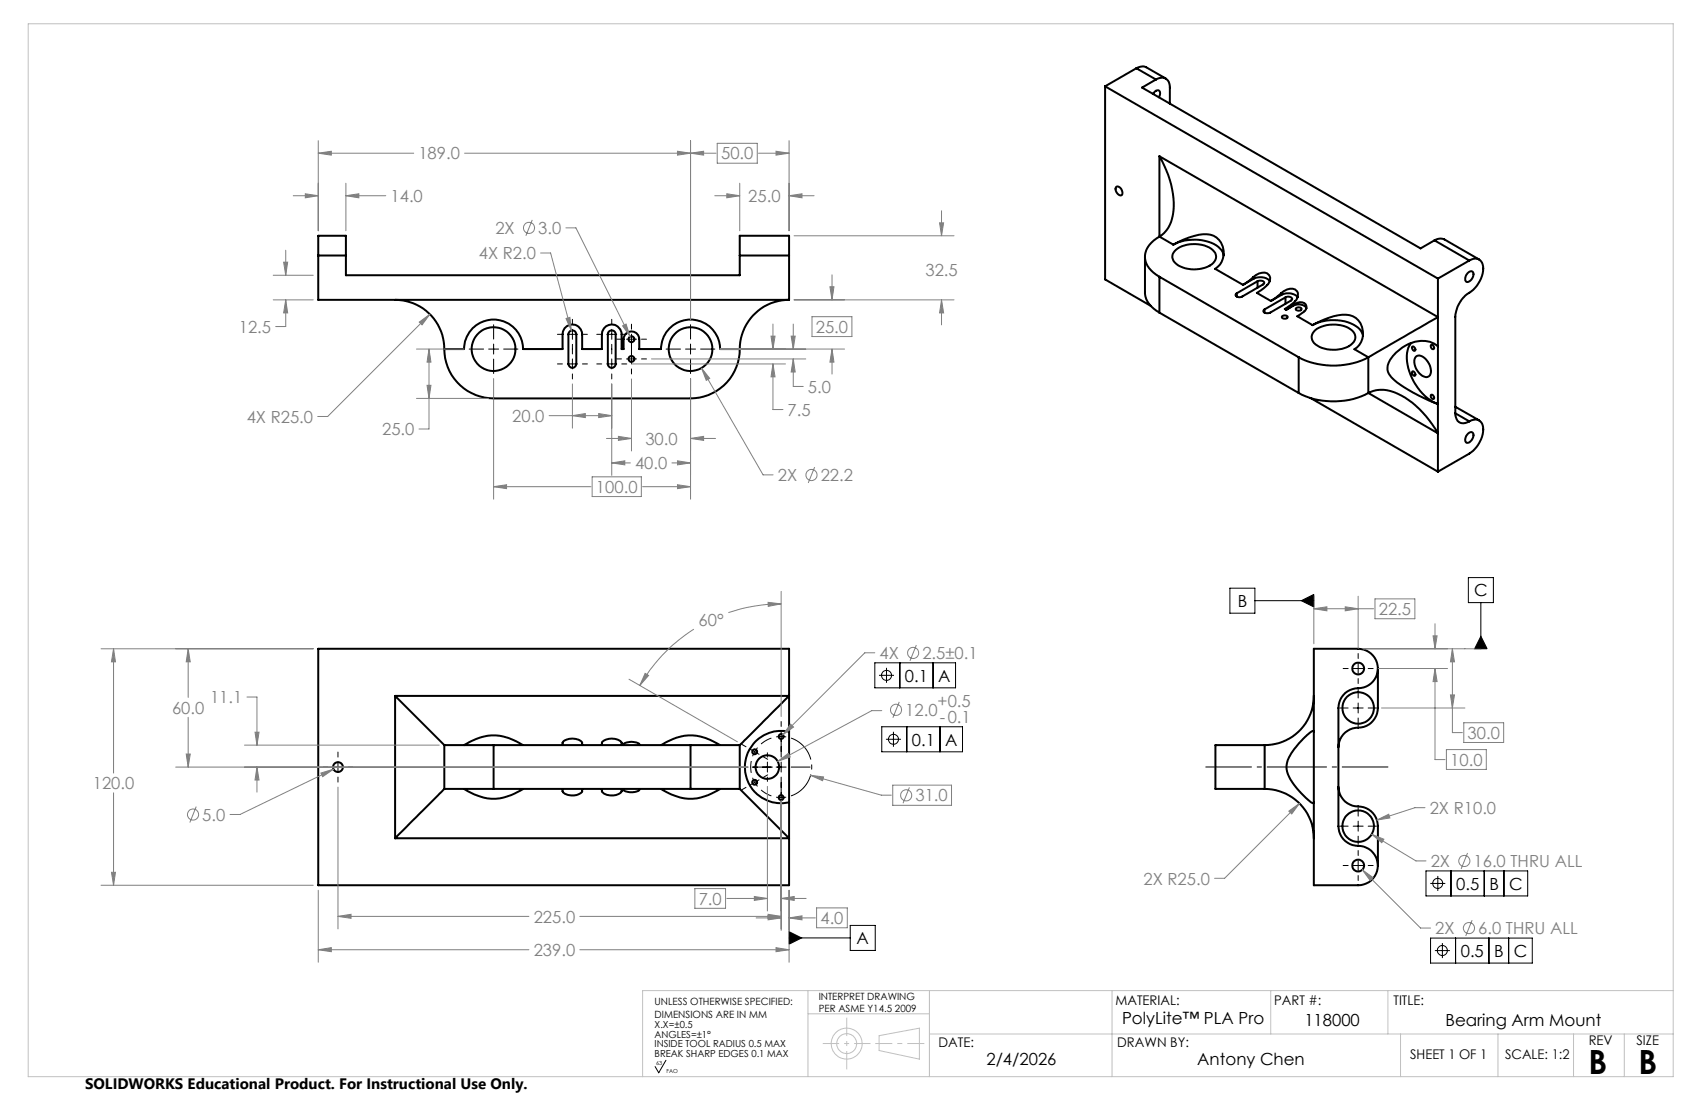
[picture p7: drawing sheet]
<svg xmlns="http://www.w3.org/2000/svg" width="432mm" height="279mm" viewBox="0 0 432 279" stroke-linecap="round" stroke-linejoin="round" font-family="sans-serif">
<g fill="none" stroke="#000" stroke-width=".51">
<path d="M288.5 17.3l1-.4h.9l5.5 3M288.5 17.3l-8 4.6M288.5 17.3l4.9 2.9M280.5 21.9l84.5 48.8M280.5 21.9v49l11.6 6.7M292.7 23.8l.5-.6a.75 .75 0 0 1 1-.2 .75 .75 0 0 1 .3 1l-.3 .7M293.4 20.2a2.17 2.17 0 0 1 2.5-.2 2.17 2.17 0 0 1 1.1 2.2v4.1M293.4 20.2l-3.5 2 70.7 40.8 3.5-2M294.3 39.7a22.4 22.4 0 0 1 3.2 15.8l-.2 .8a7.1 7.1 0 0 1-3 3.7M294.3 39.7l70.7 40.8-17.7 10.2M294.3 39.7v20.3M283.3 47.5a1.26 1.26 0 0 1 1.6 1.5 .63 .63 0 0 1-.5 .7 .63 .63 0 0 1-.7-.5l-.5-.9z"/>
<path d="M80.8 64.8v-5h7v5M80.8 64.8v11.3h119.5M80.8 64.8h7M87.8 64.8v5h100v-5M100.3 76.1a12.5 12.5 0 0 1 12.5 12.5M187.8 64.8v-5h12.5v5M187.8 64.8h12.5M200.3 76.1a12.6 12.6 0 0 0-12.5 12.5M200.3 64.8v11.3M290.7 65.2v9a6 6 0 0 0 3.6 5.1M294.3 60a5.8 5.8 0 0 0-3.5 6.1 6.8 6.8 0 0 0 3.5 4.1M294.3 60l3.6 2.1"/>
<path d="M294.3 70.2l35.4 20.5M294.3 70.2v9.1M294.3 79.3l35.4 20.4M297.9 62.1a18.1 18.1 0 0 1 8.4-2.7 4.8 4.8 0 0 1 4.3 3.7 4.8 4.8 0 0 1-2.1 5.1l7 4.1M297.9 62.1a11.4 11.4 0 0 1 11.4 .6l.8 .8 .5 1.3M298.2 63.7a7.9 7.9 0 0 1 9.7-.2 2.29 2.29 0 0 1-.8 3.9 8.1 8.1 0 0 1-8.9-.8l-.3-.3a2.02 2.02 0 0 1 .3-2.6zM313.9 74.4v.8M318.2 70.3a3.5 3.5 0 0 1 3.5-.9 1.89 1.89 0 0 1-.3 3.2l-2.3 1.7 3.5 2.1M318.2 70.3l-2.7 2M318.2 70.8a3.5 3.5 0 0 1 4.2 .6M318.2 70.8l-2.7 1.5M318.2 70.3v.5"/>
<path d="M319.2 71.4a1.09 1.09 0 0 1 1.7 .5l-5.6 3.3a1.09 1.09 0 0 1-1.6-.4l.2-.4M319.2 71.4l-5.3 3M319.2 71.4v1.6M321 78.5v.8M325.3 74.4a2.79 2.79 0 0 1 3.9-.5 2.64 2.64 0 0 1-1.4 3.4l-1.7 1.1 .4 .2M325.3 74.4l-2.7 2M325.3 74.9a3.4 3.4 0 0 1 4.1 .6M325.3 74.9l-2.7 1.5M325.3 74.4v.5M326.3 75.5a1.09 1.09 0 0 1 1.7 .5l-5.6 3.3a1.14 1.14 0 0 1-1.7-.5l.3-.3M326.3 75.5l-5.3 3M326.3 75.5v1.6"/>
<path d="M328.3 77.4a2.35 2.35 0 0 1 3.2-.1 1.67 1.67 0 0 1-1.1 2.2l-1.1 .8 3.9 2.2M328.3 77.4l-1.8 1.2M328.3 77.6a2.53 2.53 0 0 1 3.3 .6M328.3 77.6l-1.8 1M328.3 77.4v.2M329 78.2a.74 .74 0 0 1 .8-.3 .74 .74 0 0 1 .5 .7 .85 .85 0 0 1-1.4-.3zM364.1 61l1.5-.5 1 .2 8.9 5.2M364.1 61l8.9 5.1M365 70.7v49M372.7 69.2a.75 .75 0 0 1 1-.3 .75 .75 0 0 1 .3 1 1.73 1.73 0 0 1-1.8 1.6 1.74 1.74 0 0 1 .5-2.3zM373 66.1a2.15 2.15 0 0 1 2.5-.2 2.15 2.15 0 0 1 1 2.3 8.4 8.4 0 0 1-4.5 6.8 8.2 8.2 0 0 0-2.6 5.4v24.5M373 66.1l-8 4.6"/>
<path d="M112.8 88.6h5a7.5 7.5 0 0 1 7.5-7.5 7.5 7.5 0 0 1 7.5 7.5h10v-2.8a2.61 2.61 0 0 1 2.5-3.5 2.61 2.61 0 0 1 2.5 3.5v2.8h5v-2.8a2.63 2.63 0 0 1 2.5-3.5 2.63 2.63 0 0 1 2.5 3.5v2.8h.5v-1.6a2.15 2.15 0 0 1 .7-2.4 2.15 2.15 0 0 1 2.5-.1 3.4 3.4 0 0 1 .8 2.8v1.3h5.5a7.5 7.5 0 0 1 7.5-7.5 7.5 7.5 0 0 1 7.5 7.5h5M112.8 88.6a12.6 12.6 0 0 0 12.5 12.5h50a12.5 12.5 0 0 0 12.5-12.5M144.5 84.2a1 1 0 0 1 1.1-.3 1 1 0 0 1 .7 .9v7.6a1.01 1.01 0 0 1-1 .9 1.01 1.01 0 0 1-1-.9v-7.6zM154.5 84.2a1 1 0 0 1 1.1-.3 1 1 0 0 1 .7 .9v7.6a.99 .99 0 0 1-1 .9 .99 .99 0 0 1-1-.9v-7.6zM325.5 80.2a.74 .74 0 0 1 .8-.2 .74 .74 0 0 1 .5 .6 .85 .85 0 0 1-1.4-.2zM329.7 90.7a19.4 19.4 0 0 0 17.6 0M329.7 99.7a19.4 19.4 0 0 0 17.6 0M329.7 90.7v9M333.2 82.5a18.1 18.1 0 0 1 8.5-2.6 4.7 4.7 0 0 1 4.2 3.6 4.7 4.7 0 0 1-2.1 5.1l3.5 2.1M333.2 82.5a11 11 0 0 1 11.9 1l.7 1 .2 .7M333.9 83.8a8 8 0 0 1 9.7 .4 2.15 2.15 0 0 1-.7 3.3 8.2 8.2 0 0 1-9.3-.4 2.14 2.14 0 0 1 .3-3.3zM347.3 99.7a8.5 8.5 0 0 1 8.4 .7 24.5 24.5 0 0 1 9.3 9.6z"/>
<path d="M347.3 90.7v9M358.3 87a6.9 6.9 0 0 0-.8 6.5 13.4 13.4 0 0 0 7.5 9 37.1 37.1 0 0 1-11.8-6.8 3.7 3.7 0 0 1 .4-5.4 9.5 9.5 0 0 1 9.4-3.6l2 1.2M358.5 94.4a.59 .59 0 0 1 .7 .2 .59 .59 0 0 1-.2 .8l-.4-.4zM358.5 88.1a.58 .58 0 0 1 .7 .2 .58 .58 0 0 1-.2 .7l-.4-.3zM359.4 90.5a1.99 1.99 0 0 1 2.7 .9 3.2 3.2 0 0 1 .6 4.1 2.27 2.27 0 0 1-2.7-1.2 3.4 3.4 0 0 1-.6-3.8zM363.3 87.5a.63 .63 0 0 1 .6 .4 .63 .63 0 0 1-.1 .7l-.5-.4zM332.7 101l32.3 18.7M363.3 100.2a.63 .63 0 0 1 .6 .4 .63 .63 0 0 1-.1 .7l-.5-.4zM369.4 104.9a2.17 2.17 0 0 0 1.1 2.3 2.17 2.17 0 0 0 2.5-.3M369.4 103.2l6.1 3.5M369.4 104.9l3.6 2M372.7 110a.75 .75 0 0 1 1-.3 .75 .75 0 0 1 .3 1 1.73 1.73 0 0 1-1.8 1.6 1.74 1.74 0 0 1 .5-2.3z"/>
<path d="M373 106.9a2.17 2.17 0 0 1 2.5-.2 2.17 2.17 0 0 1 1 2.3 8 8 0 0 1-3.5 6.1l-8 4.6M80.8 164.6h119.5v60h-119.5zM100.3 176.6l12.5 12.5M100.3 176.6h100l-12.5 12.5M100.3 176.6v36.1M333.5 176.6a12.4 12.4 0 0 1-12.5 12.5M349.8 169.7a5 5 0 0 0-5-5.1h-11.3v60h11.3a5 5 0 0 0 5-5M349.8 169.7a5.2 5.2 0 0 1-5.7 5 5.1 5.1 0 0 0-4.3 5v30a5.2 5.2 0 0 0 5.7 5 5.1 5.1 0 0 1 4.3 4.9M349.8 169.7v10a5.2 5.2 0 0 1-5.7 5 5 5 0 0 0-4.3 5M112.8 189.1h12.5M112.8 189.1v11.1M117.8 189.1a12.5 12.5 0 0 1 14.7-.2l.3 .2"/>
<path d="M125.3 189.1v11.1M125.3 189.1h50M142.8 189.1v-.6a3.5 3.5 0 0 1 4.6-.5l.3 .3 .1 .8M152.8 189.1v-.6a3.6 3.6 0 0 1 4.6-.5l.4 .3v.8M158.3 189.1v-.2a3.3 3.3 0 0 1 4 0v.2M167.8 189.1a12.7 12.7 0 0 1 13.8-.6l1.2 .6M175.3 189.1h12.5M175.3 189.1v11.1M187.8 189.1v11.1M200.3 185.7a9.2 9.2 0 0 0-11.2 8.9 9.2 9.2 0 0 0 11.2 9M321 189.1h-12.5v11.1h12.5M321 189.1v11.1"/>
<path d="M333.5 185.7l-.1-.2a6.8 6.8 0 0 0-3.1 2.5l-.6 .6a10.1 10.1 0 0 0-3.1 5.9 10.3 10.3 0 0 0 3.4 6.4l1.5 1.6a3.4 3.4 0 0 0 1.9 1.3l.1-.2M339.8 199.7a5.2 5.2 0 0 0 5.7 5 5 5 0 0 1 4.3 5v9.9M112.8 200.2h12.5M112.8 200.2l-12.5 12.5M117.8 200.2a14.2 14.2 0 0 0 9.1 2.4 17 17 0 0 0 5.9-2.4M125.3 200.2h50M142.8 200.2v.6a3.4 3.4 0 0 0 5 0v-.6M152.8 200.2v.5a1.36 1.36 0 0 0 1.3 1 3.3 3.3 0 0 0 3.7-.9v-.6M158.3 200.2v.2a3.4 3.4 0 0 0 4 0v-.2M167.8 200.2a12.5 12.5 0 0 0 14.7 .2l.3-.2M175.3 200.2h12.5M187.8 200.2l12.5 12.5h-100"/>
<path d="M321 200.2a12.5 12.5 0 0 1 12.5 12.5"/>
<circle cx="125.3" cy="88.6" r="5.6"/>
<circle cx="160.3" cy="91.1" r=".74"/>
<circle cx="160.3" cy="86.1" r=".74"/>
<circle cx="175.3" cy="88.6" r="5.6"/>
<circle cx="344.8" cy="179.7" r="4"/>
<circle cx="344.8" cy="169.7" r="1.51"/>
<circle cx="85.8" cy="194.7" r="1.26"/>
<circle cx="191.6" cy="198.5" r=".62"/>
<circle cx="191.6" cy="190.8" r=".61"/>
<circle cx="194.8" cy="194.7" r="3"/>
<circle cx="198.3" cy="186.9" r=".63"/>
<circle cx="198.3" cy="202.4" r=".63"/>
<circle cx="344.8" cy="209.7" r="4"/>
<circle cx="344.8" cy="219.7" r="1.5"/>
</g>
<g fill="none" stroke="#808080" stroke-width=".25">
<path d="M80.8 38.9l3.3-.5v1zM80.8 35.7v22.9M80.8 38.9h24.2M117.9 38.9h63.9M172 38.4l3.3 .5-3.3 .5zM175.3 38.9l3.3-.5v1zM175.3 35.7v45.4M182.1 36.4h10.1v5h-10.1zM192.5 38.9h7.8M197 38.4l3.3 .5-3.3 .5zM200.3 35.7v22.9M74.4 49.7h6.4"/>
<path d="M77.5 49.2l3.3 .5-3.3 .5zM87.8 49.7l3.3-.5v1zM87.8 49.7h10.1M87.8 46.5v12.1M135.1 55.8l-1.6 4M143.7 57.8h2.5l13.7 27.6M181.4 49.7h6.4M184.5 49.2l3.3 .5-3.3 .5zM187.8 46.5v12.1M200.3 49.7l3.3-.5v1zM200.3 49.7h6.4M201.6 59.8h40.6"/>
<path d="M238.5 56.6h1l-.5 3.2zM239 53.5v6.3M69.4 76.1h10.1M69.4 69.8h10.1M72 66.5h1l-.5 3.3zM72.5 76.1l.5 3.3h-1zM72.5 76.1v6.8h-2.5M72.5 63.5v6.3M109.1 79.8l-25.9 25.9h-2.6M137.2 64.2h2.6l5.2 19.7M201.6 76.1h40.6M210.7 72.8h1l-.5 3.3z"/>
<path d="M211.2 69.7v6.4M239 76.1l.5 3.3h-1zM239 76.1v6.3M105.7 88.6h12.1M106.4 81.7l2.7-1.9-2 2.6zM108.4 97.8h1l-.5 3.3zM108.9 88.6l.5 3.3h-1zM108.9 88.6v20.3h-2.5M125.3 96.1v30.6M143.7 80.8l1-.3 .3 3.4zM145.3 97.4v11.3M155.3 97.4v23.3"/>
<path d="M158 82.7l.9-.5 1 3.2zM160.3 96.2v18.2M160.4 92.4h39M165.4 91.1h39.1M175.3 96.1v30.6M178.1 93.4l2.1 2.6-.9 .5zM178.1 93.4l15.6 27.1h2.6M182.7 88.6h31.7M195.7 85.3h1l-.5 3.3zM196.2 92.4l.5 3.2h-1zM196.2 92.4v11.5h2.6M196.2 82.2v6.4"/>
<path d="M200.8 85.3h1.1l-.5 3.3zM201.4 91.1l.5 3.3h-1.1zM201.4 91.1v7h2.5M201.4 82.2v6.4M206.1 80.4h10.2v5h-10.2zM211.2 88.6l.5 3.3h-1zM211.2 88.6v6.3M105.7 101.1h18.3M139.4 105.5h15.9M145.3 105.5l3.3-.5v1zM152 105l3.3 .5-3.3 .5zM154 111.3h6.3"/>
<path d="M155.3 117.5l3.3-.6v1.1zM155.3 117.5h4.7M157 110.7l3.3 .6-3.3 .5zM170.6 117.5h4.7M172 116.9l3.3 .6-3.3 .5zM175.3 111.3l3.3-.6v1.1zM175.3 111.3h6.3M206.8 118.5l-1.6 4.1M125.3 123.5l3.3-.5v1zM125.3 123.5h24.7M150.3 121h12.5v5h-12.5zM163.1 123.5h12.2"/>
<path d="M172 123l3.3 .5-3.3 .5zM176.1 159.7a41.8 41.8 0 0 0-13.7 14.3M195 152.9l3.3 .3-3.3 .7zM198.3 153.2a41.7 41.7 0 0 0-13.4 2.3M198.3 150.1v31.7M333.5 154.5l3.3-.5v1zM333.5 151.3v12.1M333.5 154.5h15.2M341.5 154l3.3 .5-3.3 .5zM344.8 151.3v13.3M349 152h10.2v5h-10.2zM364.3 158.3v6.3"/>
<path d="M25.6 164.6h53.9M28.8 164.6l.5 3.4h-1zM28.8 164.6v31.6M47.8 164.6l.5 3.4h-1zM47.8 164.6v12.4M62.7 176.9h2.5v12.2M159.7 172.4l27.5 15.8M163.8 170.9l.8 .5-2.2 2.6zM222.1 165.7h-2.6l-20.8 20.8M228.3 178.1l-1.6 4M232.6 163.7l-1.6 4M346 164.6h29.9"/>
<path d="M349.8 169.7h17.7M350.7 179.7h21.2M363.8 161.4h1l-.5 3.2zM364.3 169.7l.5 3.3h-1zM364.3 169.7v23.1h2.5M368.2 176.4h1l-.5 3.3zM368.7 164.6l.5 3.4h-1zM368.7 164.6v21.3h2.5M44.6 194.7h145.3M47.3 191.3h1l-.5 3.4zM47.8 182v12.7M62.1 189.1h49.4"/>
<path d="M64.7 185.8h1.1l-.6 3.3zM65.2 194.7l.6 3.2h-1.1zM65.2 194.7v6.3M81.5 196.2l3.2-1-2.8 1.9zM84.7 195.2l-23.8 11.5h-2.5M85.8 199.7v36M194.8 199.6v31.6M197.4 193.2l2.7-2 .5 .9zM200.7 183.8l.7 .7-2.7 2zM205.7 196.7l3.4 .5-.3 .9zM205.7 196.7l18 5.1h2.6M223.8 180.3h-2.5l-23.9 12.9"/>
<path d="M226.6 199.2h14.9v5.2h-14.9zM230.9 199.8l-1.7 4M367.2 190.2h10.1v5.1h-10.1zM371.6 183.4h10.1v5h-10.1zM28.8 201.2v23.4M49.8 204.7l-1.6 4M198.3 203.3v32.8M327.2 205.8l2.7-1.9-2 2.7zM329.9 203.9l-19 19h-2.6M348.2 211.7l3.1 1.3-.5 .9zM348.2 211.7l11.2 6.8h2.6M349.5 208.1l3-1.5 .3 1z"/>
<path d="M361.7 205h-2.5l-9.7 3.1M372.5 216.5l-1.6 4M25.6 224.6h53.9M28.3 221.4h1l-.5 3.2zM80.8 225.9v18.3M85.8 232.6l3.3-.6v1zM85.8 232.6h48.5M147.2 232.6h51.1M176.4 225.5h7.8v5h-7.8zM184.5 228h10.3M191.5 227.5l3.3 .5-3.3 .5zM191.9 232.9h6.4"/>
<path d="M195 232l3.3 .6-3.3 .4zM195 232.4l3.3 .5-3.3 .5zM198.3 228l3.3-.5v1zM198.3 228h6.3M200.3 232.9l3.3-.5v1zM200.3 225.9v18.3M200.3 232.9h6.7M207.3 230.4h7.8v5h-7.8zM345.8 220.7l2.7 2-.7 .7zM345.8 220.7l14.8 14.8h2.5M373.7 233.5l-1.6 4M80.8 241l3.3-.5v1z"/>
<path d="M80.8 241h53.5M147.2 241h53.1M197 240.5l3.3 .5-3.3 .5z"/>
<circle cx="134.3" cy="57.8" r="1.41"/>
<circle cx="206" cy="120.5" r="1.41"/>
<circle cx="231.8" cy="165.7" r="1.42"/>
<circle cx="227.5" cy="180.1" r="1.41"/>
<circle cx="49" cy="206.7" r="1.41"/>
<circle cx="230" cy="201.8" r="1.41"/>
<circle cx="371.7" cy="218.5" r="1.41"/>
<circle cx="372.9" cy="235.5" r="1.41"/>
</g>
<g fill="none" stroke="#000" stroke-width=".25">
<path d="M119.1 88.6h3.7M124 88.6h2.6M125.3 82.4v3.6M125.3 87.3v2.6M125.3 91.1v3.7M127.8 88.6h3.7M141.5 84.8h1.3M141.5 92.4h1.3M144 84.8h2.6M144 92.4h2.6M145.3 81v1.3M145.3 83.6v2.5"/>
<path d="M145.3 87.4v2.4M145.3 91.1v2.5M145.3 94.9v1.3M147.8 84.8h1.3M147.8 92.4h1.3M151.5 84.8h1.3M151.5 92.4h1.3M154 84.8h2.6M154 92.4h2.6M155.3 81v1.3M155.3 83.6v2.5M155.3 87.4v2.4"/>
<path d="M155.3 91.1v2.5M155.3 94.9v1.3M156.5 86.1h1.3M156.5 91.1h1.3M157.8 84.8h1.3M157.8 92.4h1.3M159 86.1h2.6M159 91.1h2.6M160.3 82.3v1.2M160.3 84.8v3.7M160.3 88.6v3.8M160.3 93.6v1.3"/>
<path d="M162.8 86.1h1.3M162.8 91.1h1.3M169.1 88.6h3.7M174 88.6h2.6M175.3 82.4v3.6M175.3 87.3v2.6M175.3 91.1v3.7M177.8 88.6h3.7M312.2 149.3h6.4v6.3h-6.4zM318.6 152.4h14.9M330.3 152.4l3.2-1.6v3.2zM372.7 146.6h6.4v6.3h-6.4z"/>
<path d="M375.9 152.9v11.7M222.1 168.2h20.5v6.4h-20.5zM223.1 171.4h3.8M225 169.5v3.8M228.4 168.2v6.4M236.9 168.2v6.4M340.1 179.7h2.1M341 169.7h1.2M343.5 179.7h2.5M343.5 169.7h2.5M344.8 165.8v1.3M344.8 168.4v2.5"/>
<path d="M344.8 172.2v1.3M344.8 175v2.1M344.8 178.4v2.5M347.3 179.7h2.1M347.3 169.7h1.3M375.9 161.5l1.6 3.1h-3.2zM82 194.7h1.3M84.5 194.7h2.6M85.8 190.9v1.2M85.8 193.4v2.5M85.8 197.2v1.3M88.3 194.7h1.3"/>
<path d="M188.3 188.9l1.1 .6M189.4 199.8l-1.1 .6M190.5 190.1l1.1 .7M191 194.7h5.1M191 197.4l.6 1.1M191.6 190.8l-.6 1.1M191.6 198.5l.7 1.1M191.6 190.8l1.1 .6M191.6 198.5l-1.1 .7M192.3 189.7l-.7 1.1M192.7 197.9l-1.1 .6M193.8 192.1l1.1 .6"/>
<path d="M194.8 191v1.1M194.8 193.4v2.5M194.8 197.2v1.1M194.9 196.6l-1.1 .7M197 187h2.6M197 194.7h2.6M198.3 183.1v1.3M198.3 185.6v6.5M198.3 193.4v2.5M198.3 197.2v6.5M200.8 194.7h4.8M223.8 184.4h20.5v6.4h-20.5z"/>
<path d="M224.9 187.6h3.8M226.8 185.7v3.8M230.2 184.4v6.4M238.6 184.4v6.4M344.8 182.2v2.1M197 202.3h2.6M198.3 204.9v1.3M340.1 209.7h2.1M341 219.6h1.2M343.5 219.6h2.5M343.5 209.7h2.5M344.8 205v2.1"/>
<path d="M344.8 208.4v2.5M344.8 212.2v2.1M344.8 215.8v1.3M344.8 218.4v2.5M347.3 219.6h1.3M347.3 209.7h2.1M200.3 236.4l3.2 1.6-3.2 1.6zM200.3 238h15.5M215.8 234.8h6.4v6.4h-6.4zM344.8 222.2v1.2M362 221h25.8v6.4h-25.8zM363.1 224.2h3.8"/>
<path d="M363.1 238.1h25.9v6.3h-25.9zM365 222.3v3.8M366.1 239.3v3.8M368.3 221v6.4M369.5 238.1v6.3M376.8 221v6.4M378 238.1v6.3M381.8 221v6.4M383 238.1v6.3M364.2 241.2h3.9M169.1 269.1l-1.9 3.1-.9-1.5"/>
<circle cx="225" cy="171.4" r="1.27"/>
<circle cx="226.8" cy="187.6" r="1.27"/>
<circle cx="365" cy="224.2" r="1.28"/>
<circle cx="366.1" cy="241.2" r="1.28"/>
</g>
<path d="M190.7 193.1l-.1 1.5 .1 1.5M195.8 187.3l-1.4 .6-1.2 .9M193.2 200.5l1.2 .8 1.4 .7" fill="none" stroke="#000" stroke-width=".25" stroke-dasharray="15.2 1.3 1.3 1.3" stroke-linecap="butt"/>
<path d="M200.8 202a7.7 7.7 0 0 0 5.3-7.4 7.7 7.7 0 0 0-5.3-7.3" fill="none" stroke="#000" stroke-width=".25" stroke-dasharray="15.2 1.3 1.3 1.3" stroke-dashoffset="7.5" stroke-linecap="butt"/>
<g fill="none" stroke="#c0c0c0" stroke-width=".25">
<path d="M7.2 6h417.5v267.2h-417.5zM205.1 251.4v21.7M205.1 257.3h30.8M235.9 251.4v21.8M282.3 251.4v21.8M322.6 251.4v11M352.3 251.4v11M424.7 251.4h-261.6v21.8M223.2 262.8l10.2-1.9v7.9l-10.2-2.2zM235.9 262.4h188.8M355.5 262.4v10.8M380.3 262.4v10.8"/>
<path d="M399.5 262.4v10.8M412.3 262.4v10.8"/>
<circle cx="214.9" cy="264.8" r="3.9"/>
<circle cx="214.9" cy="264.8" r="2.52"/>
</g>
<path d="M306 194.6h46.4" fill="none" stroke="#000" stroke-width=".25" stroke-dasharray="15.2 1.3 1.3 1.3" stroke-dashoffset="3.5" stroke-linecap="butt"/>
<path d="M214.9 258.3v13.1" fill="none" stroke="#c0c0c0" stroke-width=".25" stroke-dasharray="15.2 1.3 1.3 1.3" stroke-dashoffset="10.6" stroke-linecap="butt"/>
<path d="M208.9 264.8h12.1" fill="none" stroke="#c0c0c0" stroke-width=".25" stroke-dasharray="15.2 1.3 1.3 1.3" stroke-dashoffset="11.1" stroke-linecap="butt"/>
<path d="M222.2 264.8h12.4" fill="none" stroke="#c0c0c0" stroke-width=".25" stroke-dasharray="15.2 1.3 1.3 1.3" stroke-dashoffset="10.9" stroke-linecap="butt"/>
<path d="M330.3 152.4l3.2-1.6v3.2zM375.9 161.5l1.6 3.1h-3.2zM200.3 236.4l3.2 1.6-3.2 1.6z" fill="#000"/>
<path d="M333.5 154.5l3.3-.5v1zM341.5 154l3.3 .5-3.3 .5zM349.5 208.1l3.3-.5-.3-1zM348.2 211.7l2.6 2.2 .5-.9zM345.8 220.7l2 2.7 .7-.7zM327.2 205.8l.7 .8 2-2.7zM364.3 169.7l.5 3.3h-1zM363.8 161.4h1l-.5 3.2zM368.2 176.4h1l-.5 3.3zM368.7 164.6l.5 3.4h-1zM205.7 196.7l3.1 1.4 .3-.9zM200.7 183.8l-2 2.7 2.7-2zM197.4 193.2l3.2-1.1-.5-.9zM195 152.9l3.3 .3-3.3 .7zM163.8 170.9l.8 .5-2.2 2.6zM65.2 194.7l.6 3.2h-1.1zM64.7 185.8h1.1l-.6 3.3zM85.8 232.6l3.3-.6v1zM195 232l3.3 .6-3.3 .4zM191.5 227.5l3.3 .5-3.3 .5zM198.3 228l3.3-.5v1zM47.3 191.3h1l-.5 3.4zM47.8 164.6l.5 3.4h-1zM28.8 164.6l.5 3.4h-1zM28.3 221.4h1l-.5 3.2zM197 240.5l3.3 .5-3.3 .5zM80.8 241l3.3-.5v1zM81.5 196.2l.4 .9 2.8-1.9zM195 232.4l3.3 .5-3.3 .5zM200.3 232.9l3.3-.5v1zM211.2 88.6l.5 3.3h-1zM210.7 72.8h1l-.5 3.3zM238.5 56.6h1l-.5 3.2zM239 76.1l.5 3.3h-1zM172 123l3.3 .5-3.3 .5zM125.3 123.5l3.3-.5v1zM106.4 81.7l.7 .7 2-2.6zM72 66.5h1l-.5 3.3zM72.5 76.1l.5 3.3h-1zM175.3 38.9l3.3-.5v1zM197 38.4l3.3 .5-3.3 .5zM184.5 49.2l3.3 .5-3.3 .5zM200.3 49.7l3.3-.5v1zM172 38.4l3.3 .5-3.3 .5zM80.8 38.9l3.3-.5v1zM87.8 49.7l3.3-.5v1zM77.5 49.2l3.3 .5-3.3 .5zM152 105l3.3 .5-3.3 .5zM145.3 105.5l3.3-.5v1zM155.3 117.5l3.3-.6v1.1zM172 116.9l3.3 .6-3.3 .5zM175.3 111.3l3.3-.6v1.1zM157 110.7l3.3 .6-3.3 .5zM200.8 85.3h1.1l-.5 3.3zM201.4 91.1l.5 3.3h-1.1zM196.2 92.4l.5 3.2h-1zM195.7 85.3h1l-.5 3.3zM158 82.7l1.9 2.7-1-3.2zM178.1 93.4l1.2 3.1 .9-.5zM108.9 88.6l.5 3.3h-1zM108.4 97.8h1l-.5 3.3zM143.7 80.8l1.3 3.1-.3-3.4z" fill="#808080"/>
<g font-size="8.5">
<text x="403.2" y="272.6">B</text>
<text x="415.9" y="272.6">B</text>
</g>
<g font-size="4.2" fill="#808080">
<text x="106.2" y="40.5">189.0</text>
<text x="183.1" y="40.5">50.0</text>
<text x="99.1" y="51.3">14.0</text>
<text x="190" y="51.3">25.0</text>
<text x="125.7" y="59.4">2X</text>
<text x="136.6" y="59.4">3.0</text>
<text x="121.5" y="65.8">4X R2.0</text>
<text x="234.9" y="69.9">32.5</text>
<text x="60.6" y="84.5">12.5</text>
<text x="207.1" y="84.5">25.0</text>
<text x="205.1" y="99.7">5.0</text>
<text x="62.6" y="107.3">4X R25.0</text>
<text x="130" y="107.1">20.0</text>
<text x="199.9" y="105.5">7.5</text>
<text x="97" y="110.4">25.0</text>
<text x="163.8" y="112.8">30.0</text>
<text x="161.2" y="119">40.0</text>
<text x="151.3" y="125.1">100.0</text>
<text x="197.5" y="122.1">2X</text>
<text x="208.3" y="122.1">22.2</text>
<text x="177.3" y="158.8">60°</text>
<text x="350" y="156.1">22.5</text>
<text x="223.3" y="167.2">4X</text>
<text x="234.1" y="167.2">2.5±0.1</text>
<text x="53.3" y="178.5">11.1</text>
<text x="238" y="179.4">+0.5</text>
<text x="43.7" y="181.1">60.0</text>
<text x="229.8" y="181.7">12.0</text>
<text x="238.6" y="183.5">-0.1</text>
<text x="372.6" y="187.5">30.0</text>
<text x="368.1" y="194.3">10.0</text>
<text x="23.5" y="200.3">120.0</text>
<text x="232.4" y="203.4">31.0</text>
<text x="51.4" y="208.2">5.0</text>
<text x="362.9" y="206.6">2X R10.0</text>
<text x="363.2" y="220">2X</text>
<text x="374.1" y="220">16.0 THRU ALL</text>
<text x="290.3" y="224.5">2X R25.0</text>
<text x="177.4" y="229.6">7.0</text>
<text x="135.5" y="234.1">225.0</text>
<text x="208.3" y="234.5">4.0</text>
<text x="364.4" y="237.1">2X</text>
<text x="375.2" y="237.1">6.0 THRU ALL</text>
<text x="135.5" y="242.6">239.0</text>
</g>
<g font-size="4.2">
<text x="314.2" y="154">B</text>
<text x="374.2" y="151.3">C</text>
<text x="229.7" y="173">0.1</text>
<text x="238.2" y="173">A</text>
<text x="231.5" y="189.2">0.1</text>
<text x="239.9" y="189.2">A</text>
<text x="369.6" y="225.8">0.5</text>
<text x="378.1" y="225.8">B</text>
<text x="383.1" y="225.8">C</text>
<text x="217.4" y="239.6">A</text>
<text x="370.8" y="242.8">0.5</text>
<text x="379.3" y="242.8">B</text>
<text x="384.3" y="242.8">C</text>
<text x="284.8" y="259.9">PolyLite™ PLA Pro</text>
<text x="331.1" y="260.3">118000</text>
<text x="366.9" y="260.3">Bearing Arm Mount</text>
<text x="250.4" y="270.4">2/4/2026</text>
<text x="303.9" y="270.4">Antony Chen</text>
</g>
<text font-size="3.8" x="21.6" y="276.3">SOLIDWORKS Educational Product. For Instructional Use Only.</text>
<g font-size="3.4">
<text x="283.1" y="255">MATERIAL:</text>
<text x="323.4" y="255">PART #:</text>
<text x="353.8" y="255">TITLE:</text>
<text x="238.3" y="265.8">DATE:</text>
<text x="283.6" y="265.8">DRAWN BY:</text>
<text x="358" y="268.8">SHEET 1 OF 1</text>
<text x="382.1" y="268.8">SCALE: 1:2</text>
<text x="403.3" y="265.2">REV</text>
<text x="415.4" y="265.2">SIZE</text>
</g>
<g font-size="2.5">
<text x="166.2" y="255.1">UNLESS OTHERWISE SPECIFIED:</text>
<text x="207.8" y="253.8">INTERPRET DRAWING</text>
<text x="207.8" y="256.7">PER ASME Y14.5 2009</text>
<text x="166.2" y="258.4">DIMENSIONS ARE IN MM</text>
<text x="166.2" y="260.9">X.X=±0.5</text>
<text x="166.2" y="263.4">ANGLES=±1°</text>
<text x="166.2" y="265.8">INSIDE TOOL RADIUS 0.5 MAX</text>
<text x="166.2" y="268.3">BREAK SHARP EDGES 0.1 MAX</text>
</g>
<g font-size="1.4">
<text x="166.6" y="270.3">63</text>
<text x="169.2" y="272.2">FAO</text>
</g>
</svg>
